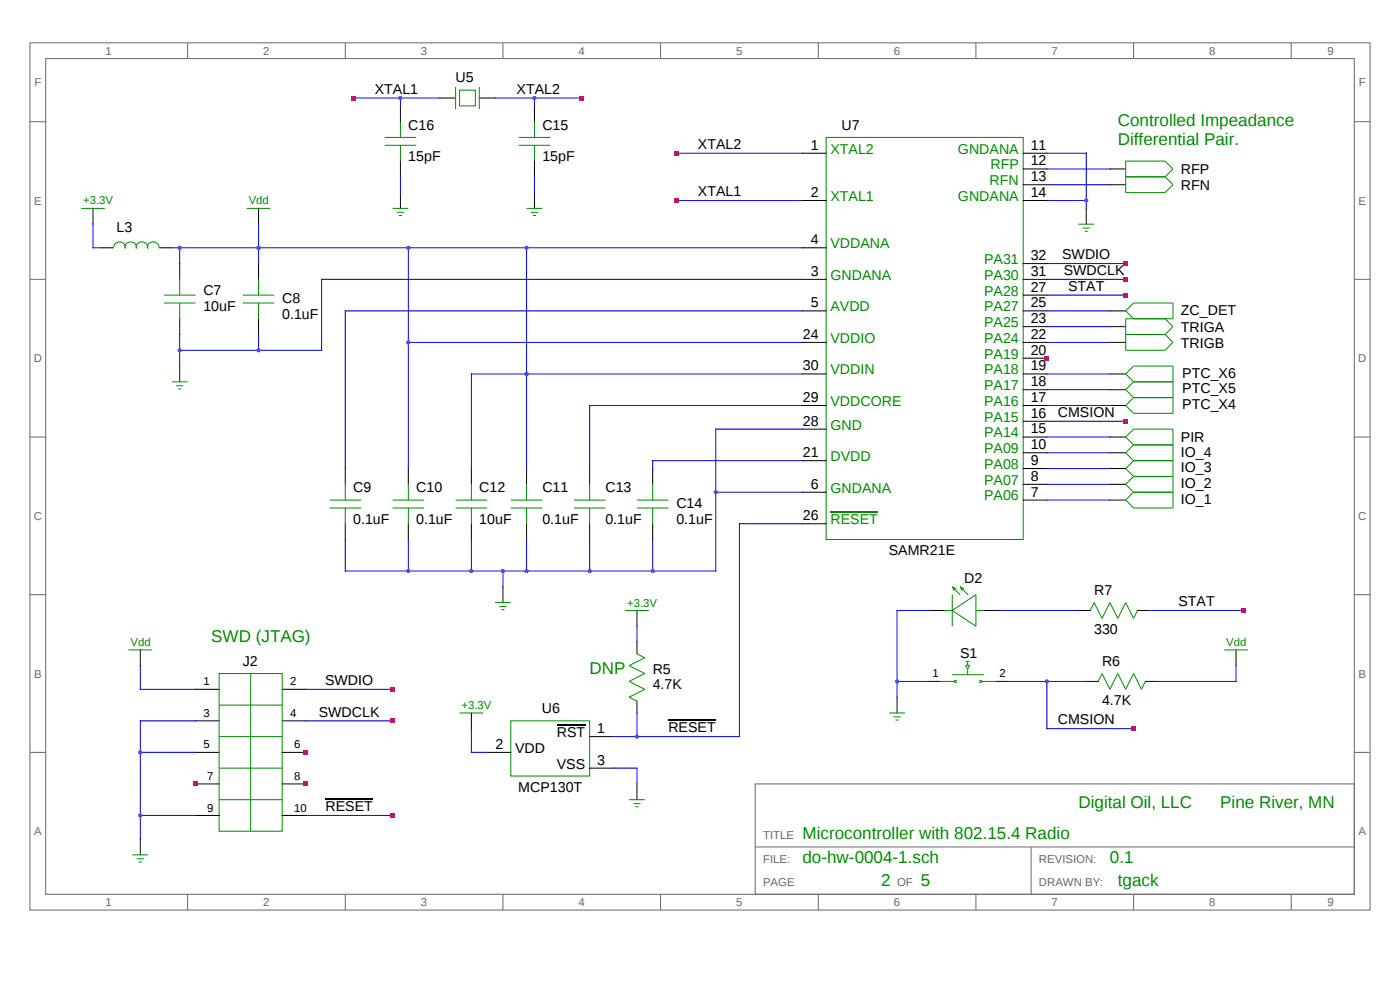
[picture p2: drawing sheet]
<svg xmlns="http://www.w3.org/2000/svg" width="297mm" height="210mm" viewBox="0 0 297 210" stroke-linecap="round" stroke-linejoin="round" font-family="sans-serif">
<g fill="none" stroke="#666" stroke-width=".21">
<path d="M6.4 9.1h284.3v183.9h-284.3zM9.7 12.4h277.6v177.3h-277.6zM39.8 9.1v3.3M73.2 9.1v3.3M106.7 9.1v3.3M140.1 9.1v3.3M173.6 9.1v3.3M207 9.1v3.3M240.5 9.1v3.3M273.9 9.1v3.3M6.4 25.8h3.3M287.3 25.8h3.4"/>
<path d="M6.4 59.3h3.3M287.3 59.3h3.4M6.4 92.7h3.3M287.3 92.7h3.4M6.4 126.2h3.3M287.3 126.2h3.4M6.4 159.6h3.3M287.3 159.6h3.4M160.2 166.3h127.1v23.4h-127.1zM160.2 179.7h127.1M218.7 179.7v10M39.8 189.7v3.3"/>
<path d="M73.2 189.7v3.3M106.7 189.7v3.3M140.1 189.7v3.3M173.6 189.7v3.3M207 189.7v3.3M240.5 189.7v3.3M273.9 189.7v3.3"/>
</g>
<g fill="none" stroke="#000" stroke-width=".21">
<path d="M85 22.5v3.3M85 34.2v3.3M93.3 20.8h3.4M101.7 20.8h3.3M113.4 22.5v3.3M113.4 34.2v3.3M170.2 32.5h5.1M217.1 35.8h5M217.1 39.2h5M217.1 32.5h5M235.5 35.8h3.3M235.5 39.2h3.3"/>
<path d="M19.7 44.2v3.3M21.4 52.6h2.5M33.9 52.6h2.6M38.1 55.9v3.4M54.8 44.2v3.3M54.8 55.9v3.4M85 40.9v3.3M113.4 40.9v3.3M170.2 52.6h5.1M170.2 42.5h5.1M170.2 59.3h5.1M217.1 42.5h5"/>
<path d="M217.1 59.3h5M217.1 55.9h5M230.4 44.2v3.3M38.1 67.6v3.4M38.1 77.7v3.3M54.8 67.6v3.4M170.2 79.3h5.1M170.2 65.9h5.1M170.2 72.6h5.1M217.1 79.3h5M217.1 65.9h5M217.1 72.6h5"/>
<path d="M217.1 69.3h5M217.1 62.6h5M217.1 76h5M235.5 79.3h3.3M235.5 65.9h3.3M235.5 72.6h3.3M235.5 69.3h3.3M73.2 99.4v3.3M86.6 99.4v3.3M100 99.4v3.3M111.7 99.4v3.3M125.1 99.4v3.3"/>
<path d="M138.5 99.4v3.3M170.2 86h5.1M170.2 91h5.1M170.2 97.7h5.1M217.1 86h5M217.1 82.7h5M217.1 92.7h5M217.1 99.4h5M217.1 96h5M217.1 89.4h5M235.5 86h3.3M235.5 82.7h3.3"/>
<path d="M235.5 92.7h3.3M235.5 99.4h3.3M235.5 96h3.3M73.2 111.1v3.3M86.6 111.1v3.3M100 111.1v3.3M111.7 111.1v3.3M125.1 111.1v3.3M138.5 111.1v3.3M170.2 104.4h5.1M170.2 111.1h5.1M217.1 106.1h5"/>
<path d="M217.1 102.7h5M235.5 106.1h3.3M235.5 102.7h3.3M29.8 137.9v3.3M106.7 124.5v3.3M135.1 129.5v3.3M135.1 136.2v2.5M197 129.5h3.3M208.7 129.5h3.3M228.8 129.5h2.5M241.3 129.5h2.5M262.2 137.9v3.3"/>
<path d="M41.5 159.6h5M41.5 146.2h5M41.5 152.9h5M59.9 159.6h5M59.9 146.2h5M59.9 152.9h5M100 151.2v3.4M103.3 159.6h5.1M125.1 156.3h5M135.1 148.7v2.5M190.3 147.9v3.3M197 144.5h2.5"/>
<path d="M211.2 144.5h2.5M230.4 144.5h2.6M243 144.5h2.5M29.8 178v3.3M41.5 173h5M41.5 166.3h5M59.9 173h5M59.9 166.3h5M125.1 162.9h5M135.1 166.3v3.3"/>
</g>
<g fill="none" stroke="#008b00" stroke-width=".21">
<path d="M96.7 18.5v4.6M97.5 19.1h3.3v3.4h-3.3zM101.7 18.5v4.6M81.6 30.8h6.7M81.6 29.2h6.7M85 25.8v3.4M85 30.8v3.4M110 30.8h6.7M110 29.2h6.7M113.4 25.8v3.4M113.4 30.8v3.4M175.3 29.2h41.8v85.2h-41.8z"/>
<path d="M238.8 34.2h8.4l1.6 1.6-1.6 1.7 1.6 1.7-1.6 1.7h-8.4zM238.8 37.5h8.4M17.2 44.2h5M23.9 52.6h.2a1.22 1.22 0 0 1 1.3-1.3 1.22 1.22 0 0 1 1.2 1.3 1.19 1.19 0 0 1 1.1-1.3 1.19 1.19 0 0 1 1.2 1.3 1.19 1.19 0 0 1 1.2-1.3 1.19 1.19 0 0 1 1.2 1.3 1.22 1.22 0 0 1 1.2-1.3 1.22 1.22 0 0 1 1.2 1.3h.2M38.1 59.3v3.3M52.3 44.2h5.1M54.8 59.3v3.3M83.3 44.2h3.3M84.2 45h1.5M84.6 45.7h.7M111.7 44.2h3.4M112.6 45h1.5"/>
<path d="M113 45.7h.7M228.8 47.5h3.3M229.7 48.4h1.5M230.1 49.1h.7M34.8 64.3h6.7M34.8 62.6h6.7M38.1 64.3v3.3M51.5 64.3h6.7M51.5 62.6h6.7M54.8 64.3v3.3M238.8 71h8.4M240.5 67.6l-1.7-1.7 1.7-1.6h8.3v3.3h-10v6.7h8.4l1.6-1.7-1.6-1.6"/>
<path d="M247.2 67.6l1.6 1.7-1.6 1.7M36.5 81h3.3M37.4 81.8h1.5M37.8 82.5h.7M240.5 81h8.3M240.5 94.4l-1.7-1.7 1.7-1.7h8.3v16.8h-8.3l-1.7-1.7 1.7-1.7M240.5 81l-1.7-1.7 1.7-1.6h8.3v10h-8.3l-1.7-1.7 1.7-1.7M240.5 84.3h8.3M240.5 81l-1.7 1.7 1.7 1.6M240.5 94.4h8.3M240.5 94.4l-1.7 1.6 1.7 1.7M240.5 97.7h8.3"/>
<path d="M240.5 97.7l-1.7 1.7 1.7 1.7M69.9 107.8h6.7M69.9 106.1h6.7M73.2 102.7v3.4M73.2 107.8v3.3M83.3 107.8h6.7M83.3 106.1h6.7M86.6 102.7v3.4M86.6 107.8v3.3M96.7 107.8h6.6M96.7 106.1h6.6M100 102.7v3.4"/>
<path d="M100 107.8v3.3M108.4 107.8h6.7M108.4 106.1h6.7M111.7 102.7v3.4M111.7 107.8v3.3M121.7 107.8h6.7M121.7 106.1h6.7M125.1 102.7v3.4M125.1 107.8v3.3M135.1 107.8h6.7M135.1 106.1h6.7M138.5 102.7v3.4"/>
<path d="M138.5 107.8v3.3M240.5 101.1h8.3M240.5 101.1l-1.7 1.6 1.7 1.7M240.5 104.4h8.3M27.3 137.9h5M105 127.8h3.4M105.9 128.7h1.5M106.4 129.3h.6M132.6 129.5h5M135.1 138.7l1.7 .8-3.4 1.7 3.4 1.7-3.4 1.6 3.4 1.7-3.4 1.7 1.7 .8M200.3 129.5h1.7M202 129.5l5-3.3v6.6z"/>
<path d="M202 126.2v6.6M202 124.5l1.7 1.7M202 124.5l.4 .8M202 124.5l.9 .4M203.7 124.5l1.7 1.7M203.7 124.5l.4 .8M203.7 124.5l.8 .4M207 129.5h1.7M231.3 129.5l.8-1.7 1.7 3.4 1.7-3.4 1.6 3.4 1.7-3.4 1.7 3.4 .8-1.7M259.7 137.9h5M46.5 142.9h13.4v33.4h-13.4zM46.5 156.3h13.4"/>
<path d="M46.5 149.6h13.4M53.2 142.9v33.4M97.5 151.2h5M108.4 152.9h16.7v11.7h-16.7zM188.6 151.2h3.4M189.6 152.1h1.5M190 152.7h.6M199.5 144.5h2.9M202 143.1h6.7M202.5 144.4h.3v.3h-.3zM204.9 140.3h.8M204.9 141.1h.8l-.4 .9z"/>
<path d="M205.3 140.3v.8M205.3 142v1.1M207.9 144.4h.3v.3h-.3zM208.3 144.5h2.9M233 144.5l.8-1.6 1.7 3.3 1.6-3.3 1.7 3.3 1.7-3.3 1.7 3.3 .8-1.7M46.5 169.6h13.4M46.5 162.9h13.4M133.4 169.6h3.4M134.4 170.5h1.5M134.8 171.1h.7M28.1 181.3h3.3M29 182.2h1.5"/>
<path d="M29.4 182.8h.7"/>
</g>
<g fill="none" stroke="#00f" stroke-width=".21">
<path d="M74.9 20.8h18.4M85 20.8v1.7M85 37.5v3.4M105 20.8h18.4M113.4 20.8v1.7M113.4 37.5v3.4M143.5 32.5h26.7M222.1 32.5h8.3v11.7M222.1 35.8h13.4M222.1 39.2h13.4M19.7 47.5v5.1h1.7M36.5 52.6h133.7"/>
<path d="M38.1 52.6v3.3M54.8 47.5v8.4M86.6 52.6v46.8M111.7 52.6v46.8M143.5 42.5h26.7M170.2 59.3h-102v15h-30.1M222.1 59.3h16.7M222.1 42.5h8.3M222.1 55.9h16.7M38.1 71v6.7M54.8 71v3.3M86.6 72.6h83.6"/>
<path d="M170.2 65.9h-97v33.5M170.2 79.3h-70.2v20.1M222.1 65.9h13.4M222.1 72.6h13.4M222.1 79.3h13.4M222.1 69.3h13.4M222.1 62.6h16.7M170.2 91h-18.4v30.1h-78.6v-6.7M170.2 86h-45.1v13.4M170.2 97.7h-31.7v1.7M222.1 86h13.4M222.1 82.7h13.4"/>
<path d="M222.1 92.7h13.4M222.1 89.4h16.7M222.1 99.4h13.4M222.1 96h13.4M86.6 114.4v6.7M100 114.4v6.7M111.7 114.4v6.7M125.1 114.4v6.7M138.5 114.4v6.7M151.8 104.4h18.4M170.2 111.1h-13.3v45.2h-26.8M222.1 106.1h13.4"/>
<path d="M222.1 102.7h13.4M106.7 121.1v3.4M135.1 132.8v3.4M197 129.5h-6.7v18.4M212 129.5h16.8M243.8 129.5h20.1M29.8 159.6h11.7M29.8 141.2v5h11.7M41.5 152.9h-11.7v25.1M64.9 146.2h18.4M64.9 152.9h18.4M100 154.6v5h3.3"/>
<path d="M135.1 151.2v5.1M190.3 144.5h6.7M213.7 144.5h16.7M222.1 144.5v10.1h18.4M262.2 141.2v3.3h-16.7M29.8 173h11.7M64.9 173h18.4M130.1 162.9h5v3.4"/>
</g>
<path d="M118.1 153.7h6.1M141.8 152.7h10.1M69 169.5h10.1" fill="none" stroke="#000" stroke-width=".22"/>
<path d="M176.2 108.6h10.1" fill="none" stroke="#008b00" stroke-width=".22"/>
<g fill="#a020f0">
<circle cx="54.8" cy="52.6" r=".42"/>
<circle cx="38.1" cy="52.6" r=".42"/>
<circle cx="86.6" cy="52.6" r=".42"/>
<circle cx="111.7" cy="52.6" r=".42"/>
<circle cx="38.1" cy="74.3" r=".42"/>
<circle cx="54.8" cy="74.3" r=".42"/>
<circle cx="86.6" cy="72.6" r=".42"/>
<circle cx="111.7" cy="79.3" r=".42"/>
<circle cx="138.5" cy="121.1" r=".42"/>
<circle cx="125.1" cy="121.1" r=".42"/>
<circle cx="111.7" cy="121.1" r=".42"/>
<circle cx="100" cy="121.1" r=".42"/>
<circle cx="86.6" cy="121.1" r=".42"/>
<circle cx="106.7" cy="121.1" r=".42"/>
<circle cx="151.8" cy="104.4" r=".42"/>
</g>
<g fill="#f00">
<path d="M143 32h1v1h-1z"/>
<path d="M143 42h1v1h-1z"/>
</g>
<circle cx="113.4" cy="20.8" r=".42" fill="#a020f0"/>
<path d="M122.9 20.3h1v1h-1z" fill="#f00"/>
<circle cx="84.9" cy="20.8" r=".42" fill="#a020f0"/>
<path d="M74.4 20.3h1v1h-1z" fill="#f00"/>
<g fill="#a020f0">
<circle cx="84.9" cy="20.8" r=".42"/>
<circle cx="113.4" cy="20.8" r=".42"/>
<circle cx="135.1" cy="156.3" r=".42"/>
<circle cx="230.4" cy="42.5" r=".42"/>
<circle cx="54.8" cy="52.6" r=".42"/>
</g>
<g fill="#f00">
<path d="M64.4 165.8h1v1h-1z"/>
<path d="M41 165.8h1v1h-1z"/>
<path d="M64.4 159.1h1v1h-1z"/>
<path d="M82.8 145.7h1v1h-1z"/>
<path d="M82.8 152.4h1v1h-1z"/>
<path d="M82.8 172.5h1v1h-1z"/>
</g>
<g fill="#a020f0">
<circle cx="29.8" cy="159.6" r=".42"/>
<circle cx="29.8" cy="173" r=".42"/>
</g>
<g fill="#f00">
<path d="M238.3 58.8h1v1h-1z"/>
<path d="M238.3 55.4h1v1h-1z"/>
</g>
<g fill="#a020f0">
<circle cx="29.8" cy="173" r=".42"/>
<circle cx="190.3" cy="144.5" r=".42"/>
<circle cx="222.1" cy="144.5" r=".42"/>
</g>
<g fill="#f00">
<path d="M240 154.1h1v1h-1z"/>
<path d="M238.3 88.9h1v1h-1z"/>
<path d="M263.4 129h1v1h-1z"/>
<path d="M238.3 62.1h1v1h-1z"/>
<path d="M221.6 75.5h1v1h-1z"/>
</g>
<g font-size="3.6" fill="#008b00">
<text x="237.1" y="26.8">Controlled Impeadance</text>
<text x="237.1" y="30.8">Differential Pair.</text>
<text x="44.8" y="136.2">SWD (JTAG)</text>
<text x="125.1" y="142.9">DNP</text>
<text x="228.8" y="171.3">Digital Oil, LLC</text>
<text x="258.9" y="171.3">Pine River, MN</text>
<text x="170.2" y="178">Microcontroller with 802.15.4 Radio</text>
<text x="170.2" y="183">do-hw-0004-1.sch</text>
<text x="235.5" y="183">0.1</text>
<text x="187" y="188">2</text>
<text x="195.3" y="188">5</text>
<text x="237.1" y="188">tgack</text>
</g>
<g font-size="3">
<text x="96.7" y="17.4">U5</text>
<text x="79.5" y="19.9">XTAL1</text>
<text x="109.6" y="19.9">XTAL2</text>
<text x="86.6" y="27.5">C16</text>
<text x="115.1" y="27.5">C15</text>
<text x="178.5" y="27.5">U7</text>
<text x="86.6" y="34.2">15pF</text>
<text x="115.1" y="34.2">15pF</text>
<text x="148.1" y="31.6">XTAL2</text>
<text x="172" y="31.7">1</text>
<text x="218.7" y="31.7">11</text>
<text x="218.7" y="35.1">12</text>
<text x="148.1" y="41.6">XTAL1</text>
<text x="172" y="41.8">2</text>
<text x="218.7" y="38.4">13</text>
<text x="218.7" y="41.8">14</text>
<text x="250.5" y="36.9">RFP</text>
<text x="250.5" y="40.3">RFN</text>
<text x="24.7" y="49.2">L3</text>
<text x="172" y="51.8">4</text>
<text x="172" y="58.5">3</text>
<text x="218.7" y="55.2">32</text>
<text x="218.7" y="58.5">31</text>
<text x="225.3" y="55">SWDIO</text>
<text x="225.7" y="58.3">SWDCLK</text>
<text x="43.1" y="62.6">C7</text>
<text x="43.1" y="65.9">10uF</text>
<text x="59.9" y="64.3">C8</text>
<text x="172" y="65.2">5</text>
<text x="218.7" y="61.8">27</text>
<text x="218.7" y="65.2">25</text>
<text x="226.6" y="61.7">STAT</text>
<text x="59.9" y="67.6">0.1uF</text>
<text x="170.3" y="71.9">24</text>
<text x="218.7" y="68.5">23</text>
<text x="218.7" y="71.9">22</text>
<text x="250.5" y="66.7">ZC_DET</text>
<text x="250.5" y="70.4">TRIGA</text>
<text x="218.7" y="75.2">20</text>
<text x="250.5" y="73.7">TRIGB</text>
<text x="170.3" y="78.6">30</text>
<text x="218.7" y="78.6">19</text>
<text x="218.7" y="81.9">18</text>
<text x="250.8" y="83.5">PTC_X5</text>
<text x="250.8" y="80.1">PTC_X6</text>
<text x="170.3" y="85.3">29</text>
<text x="218.7" y="88.6">16</text>
<text x="218.7" y="85.3">17</text>
<text x="224.4" y="88.4">CMSION</text>
<text x="250.8" y="86.8">PTC_X4</text>
<text x="170.3" y="90.3">28</text>
<text x="218.7" y="95.3">10</text>
<text x="218.7" y="91.9">15</text>
<text x="250.5" y="93.8">PIR</text>
<text x="170.3" y="97">21</text>
<text x="218.7" y="102">8</text>
<text x="218.7" y="98.6">9</text>
<text x="250.5" y="96.8">IO_4</text>
<text x="250.5" y="100.2">IO_3</text>
<text x="74.9" y="104.4">C9</text>
<text x="88.3" y="104.4">C10</text>
<text x="101.7" y="104.4">C12</text>
<text x="115.1" y="104.4">C11</text>
<text x="128.4" y="104.4">C13</text>
<text x="143.5" y="107.8">C14</text>
<text x="172" y="103.7">6</text>
<text x="218.7" y="105.3">7</text>
<text x="250.5" y="103.5">IO_2</text>
<text x="250.5" y="106.9">IO_1</text>
<text x="74.9" y="111.1">0.1uF</text>
<text x="88.3" y="111.1">0.1uF</text>
<text x="101.7" y="111.1">10uF</text>
<text x="115.1" y="111.1">0.1uF</text>
<text x="128.4" y="111.1">0.1uF</text>
<text x="143.5" y="111.1">0.1uF</text>
<text x="170.3" y="110.3">26</text>
<text x="188.6" y="117.8">SAMR21E</text>
<text x="204.5" y="123.6">D2</text>
<text x="232.1" y="126.1">R7</text>
<text x="250" y="128.6">STAT</text>
<text x="232.1" y="134.5">330</text>
<text x="51.5" y="141.2">J2</text>
<text x="138.5" y="142.9">R5</text>
<text x="203.7" y="139.5">S1</text>
<text x="233.8" y="141.2">R6</text>
<text x="69" y="145.3">SWDIO</text>
<text x="138.5" y="146.2">4.7K</text>
<text x="233.8" y="149.6">4.7K</text>
<text x="67.6" y="152">SWDCLK</text>
<text x="115" y="151.2">U6</text>
<text x="126.7" y="155.5">1</text>
<text x="141.8" y="155.3">RESET</text>
<text x="224.4" y="153.7">CMSION</text>
<text x="105.1" y="158.8">2</text>
<text x="109.3" y="159.7">VDD</text>
<text x="118.1" y="156.3">RST</text>
<text x="110" y="168">MCP130T</text>
<text x="118.1" y="163">VSS</text>
<text x="126.7" y="162.2">3</text>
<text x="69" y="172.1">RESET</text>
</g>
<g font-size="3" fill="#008b00">
<text x="176.2" y="32.6">XTAL2</text>
<text x="203.2" y="32.6">GNDANA</text>
<text x="210.1" y="35.9">RFP</text>
<text x="209.9" y="39.3">RFN</text>
<text x="176.2" y="42.6">XTAL1</text>
<text x="203.2" y="42.6">GNDANA</text>
<text x="176.2" y="52.6">VDDANA</text>
<text x="176.2" y="59.3">GNDANA</text>
<text x="208.8" y="56">PA31</text>
<text x="208.8" y="59.3">PA30</text>
<text x="208.8" y="62.7">PA28</text>
<text x="176.2" y="66">AVDD</text>
<text x="208.8" y="66">PA27</text>
<text x="208.8" y="69.4">PA25</text>
<text x="176.2" y="72.7">VDDIO</text>
<text x="208.8" y="72.7">PA24</text>
<text x="208.8" y="76.1">PA19</text>
<text x="176.2" y="79.4">VDDIN</text>
<text x="208.8" y="79.4">PA18</text>
<text x="208.8" y="82.8">PA17</text>
<text x="176.2" y="86.1">VDDCORE</text>
<text x="208.8" y="89.4">PA15</text>
<text x="208.8" y="86.1">PA16</text>
<text x="176.2" y="91.1">GND</text>
<text x="208.8" y="92.8">PA14</text>
<text x="176.2" y="97.8">DVDD</text>
<text x="208.8" y="99.5">PA08</text>
<text x="208.8" y="96.1">PA09</text>
<text x="176.2" y="104.5">GNDANA</text>
<text x="208.8" y="106.2">PA06</text>
<text x="208.8" y="102.8">PA07</text>
<text x="176.2" y="111.2">RESET</text>
</g>
<g font-size="2.4" fill="#666">
<text x="22.4" y="11.6">1</text>
<text x="55.8" y="11.6">2</text>
<text x="89.3" y="11.6">3</text>
<text x="122.7" y="11.6">4</text>
<text x="156.2" y="11.6">5</text>
<text x="189.6" y="11.6">6</text>
<text x="223.1" y="11.6">7</text>
<text x="256.5" y="11.6">8</text>
<text x="281.6" y="11.6">9</text>
<text x="7.3" y="18.3">F</text>
<text x="288.2" y="18.3">F</text>
<text x="7.2" y="43.4">E</text>
<text x="288.2" y="43.4">E</text>
<text x="7.2" y="76.8">D</text>
<text x="288.1" y="76.8">D</text>
<text x="7.2" y="110.3">C</text>
<text x="288.1" y="110.3">C</text>
<text x="7.2" y="143.7">B</text>
<text x="288.2" y="143.7">B</text>
<text x="7.2" y="177.2">A</text>
<text x="161.9" y="178">TITLE</text>
<text x="288.2" y="177.2">A</text>
<text x="161.9" y="183">FILE:</text>
<text x="220.4" y="183">REVISION:</text>
<text x="161.9" y="188">PAGE</text>
<text x="190.3" y="188">OF</text>
<text x="220.4" y="188">DRAWN BY:</text>
<text x="22.4" y="192.2">1</text>
<text x="55.8" y="192.2">2</text>
<text x="89.3" y="192.2">3</text>
<text x="122.7" y="192.2">4</text>
<text x="156.2" y="192.2">5</text>
<text x="189.6" y="192.2">6</text>
<text x="223.1" y="192.2">7</text>
<text x="256.5" y="192.2">8</text>
<text x="281.6" y="192.2">9</text>
</g>
<g font-size="2.4" fill="#008b00">
<text x="17.6" y="43.4">+3.3V</text>
<text x="52.8" y="43.4">Vdd</text>
<text x="133" y="128.7">+3.3V</text>
<text x="27.7" y="137">Vdd</text>
<text x="260.1" y="137">Vdd</text>
<text x="97.9" y="150.4">+3.3V</text>
</g>
<g font-size="2.4">
<text x="197.8" y="143.7">1</text>
<text x="212" y="143.7">2</text>
<text x="43.1" y="145.4">1</text>
<text x="61.5" y="145.4">2</text>
<text x="43.1" y="152.1">3</text>
<text x="61.5" y="152.1">4</text>
<text x="43.1" y="158.8">5</text>
<text x="62.4" y="158.8">6</text>
<text x="44" y="165.4">7</text>
<text x="62.4" y="165.4">8</text>
<text x="44" y="172.1">9</text>
<text x="62.4" y="172.1">10</text>
</g>
</svg>
